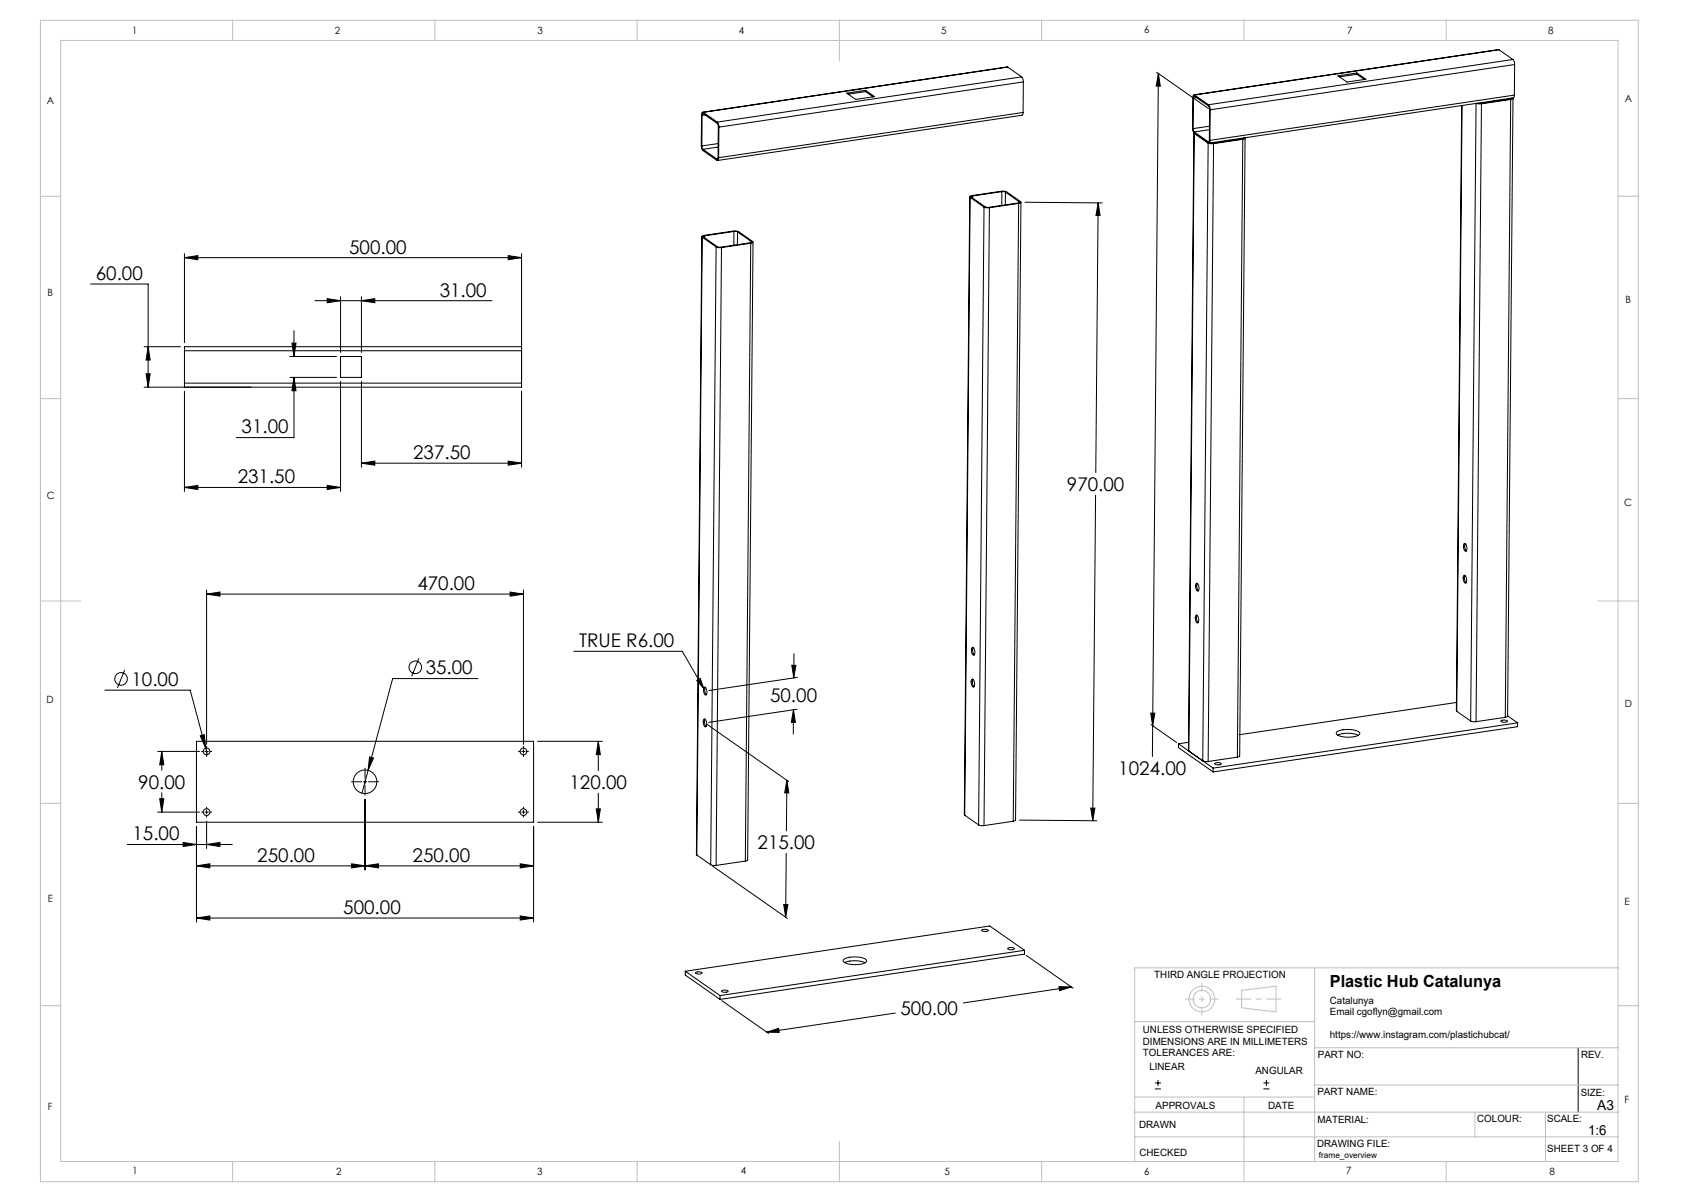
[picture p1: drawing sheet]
<svg xmlns="http://www.w3.org/2000/svg" width="420mm" height="297mm" viewBox="0 0 420 297" stroke-linecap="round" stroke-linejoin="round" font-family="sans-serif">
<g fill="none" stroke="#000" stroke-width=".25">
<path d="M249.1 16.6l-75.4 11.1M249.1 16.6l-75.2 11.2M249.1 16.6l3.5 2.4M252.6 19l.3 .5 .1 .7M252.6 19l-75.3 11.2M285.9 17.9l12.8 8.9M286.4 18.2l.4 3.1h-1zM286.4 18.2l-1.5 168.7M330.8 18.7l4.6-.7 2.2 1.6-4.6 .7zM335.4 18.3l1.9 1.3M335.4 18.3l-4.3 .7M335.4 18v.3"/>
<path d="M370.6 12.3l-75.4 11.1M370.6 12.3l-75.3 11.2M370.6 12.3l3.4 2.4M374 14.7l.3 .5 .1 .7M374 14.7l-75.3 11.2M374.4 15.9l-75.2 11.2M374.4 15.9v7.6M173.5 36.1l.3 .8M173.6 28.5l.1-.4h.2l3.4 2.4 .2 .3v8.1l-.1 .4h-.2M173.6 28.5l-.1 7.6M173.8 36.9l3.4 2.4M173.9 27.8a.43 .43 0 0 0-.5 .2 .43 .43 0 0 0 0 .4l.1 8.3 .3 .5 3.4 2.4a.43 .43 0 0 0 .4-.2 .43 .43 0 0 0 .1-.4"/>
<path d="M173.9 27.8l3.4 2.4M174.3 28.4l-.7 .1M177.3 30.2l.3 .5 .1 .7M177.4 39.3h-.2M177.5 36.3l-3.7 .6M177.5 35.5l-4 .6M177.7 31.4v7.6M209.3 23l4.7-.7 2.2 1.6-4.7 .7zM214 22.6l1.8 1.3M214 22.6l-4.3 .7M214 22.3v.3M252.9 27.8l-.3 .7-75.2 11.2"/>
<path d="M252.9 27.8l-75.2 11.2M253 20.2l-75.3 11.2M253 20.2l-.1 7.6M294.9 31.8l.3 .8M295 24.2l.1-.4h.2l3.4 2.4 .2 .3 .1 8.1-.1 .4h-.2M295 24.2l-.1 7.6M295.1 32.8l-1.2 152.8 1.3-152.7M295.2 32.9h.1M295.2 32.9l3.5 2.4M295.2 32.6l3.5 2.4M295.3 23.5a.43 .43 0 0 0-.4 .2 .43 .43 0 0 0 0 .4l-.1 7.8 .4 1M295.3 23.5l3.4 2.4"/>
<path d="M295.8 24.1l-.8 .1M298.7 35.3l1.3 .2M298.7 35.3l-1.4 152.7 1.4 .2M298.7 25.9l.3 .5 .2 .7M298.9 35h-.2M299 32.1l-3.8 .5M299 31.2l-4.1 .6M299.1 34.7a.43 .43 0 0 1 0 .4 .43 .43 0 0 1-.4 .2M299.2 27.1l-.1 7.6M300 35.5l-1.3 152.7M303 34.7v.2M303.9 34.6v.2"/>
<path d="M307.2 34.4l-7.2 1.1M307.2 34.4l-1.3 152.7M307.4 34.1v.1M307.4 34.1l-.3 .2-7.2 1.1-.8-.1M307.8 34a.37 .37 0 0 1-.6 .4M307.8 34.1l-1.3 152.7-.6 .3M361.3 26.1l-1.2 149.6M361.4 26.1l-1.3 149.6M364.9 25.6l-1.3 152.6M365 25.5l1.2 .2M366.2 25.7l-1.3 152.6M369.3 24.9v.2"/>
<path d="M370.2 24.8v.1M373.4 24.6l-7.2 1.1M373.4 24.6l-1.3 152.6M373.6 24.3v.1M373.7 24.2l-.4 .3-7.2 1.1-.8-.1M374 24.2a.37 .37 0 0 1-.6 .4M374 24.3l-1.3 152.7-.6 .2M374.4 23.5l-.3 .7-75.3 11.2M374.4 23.5l-75.3 11.2M173.5 58.5l-1.2 152.8M173.6 58.6v-.3l.5-.1 8-1.1 .5 .2 3.5 2.4-.1 .3-.4 .1M173.6 58.6l3.4 2.4"/>
<path d="M173.6 58.6l-1.3 152.7M174.2 58.3l-.4 .2 3.9 2.6 7.7-1.1 .4-.1v-.2M174.2 58.3v.5M181.4 57.2l.9 .1M181.4 57.2l-7.2 1.1M181.4 57.2v3.4M182.3 57.3l3.5 2.4M182.3 57.3v3.2M185.8 59.7v.2M186.2 59.8l-1.4 152.7-.6 .3M239.7 48.6l-1.2 152.8M239.8 48.8v-.3l.5-.2 8-1.1 .6 .2 3.5 2.5-.2 .2-.4 .2"/>
<path d="M239.8 48.8l3.5 2.4M239.8 48.8l-1.3 152.6M240.4 48.4l-.3 .3 3.8 2.5 7.8-1 .3-.2v-.1M240.4 48.4v.5M243.3 51.2l1.3 .1M243.3 51.2l-1.4 152.6M244.6 51.3l-1.3 152.7M247.7 47.4l.8 .1M247.7 47.4l-7.3 1M247.7 47.4l-.1 3.4M248.5 47.5l3.5 2.4M248.5 47.5v3.1"/>
<path d="M251.8 50.3l-7.2 1M251.8 50.3l-1.3 152.6M252 49.9v.2M252.4 50l-1.4 152.6-.5 .3M253.4 50l19.1 .1M271.5 50.1l.4 3.2-1-.1zM271.5 50.1l-.6 66.7M22.4 70.2h14.2v25.5M45.6 62.7v22M45.6 63.7h83.3M45.6 63.7l3.3-.5v1zM77.8 74.3h43.8"/>
<path d="M80.9 73.8l3.3 .5-3.3 .5zM84.2 73.3v13.8M89.3 74.3l3.4-.5v1zM89.3 73.3v13.8M125.6 63.2l3.3 .5-3.3 .5zM128.9 62.7v32M177 61l1.4 .2M177 61l-1.3 152.7M178.4 61.2l-1.4 152.6M185.6 60.1l-7.2 1.1M185.6 60.1l-1.4 152.7M35.6 85.7h9"/>
<path d="M36.1 92.4h1l-.5 3.3zM36.6 85.7l.5 3.3h-1zM45.6 96.7v24.7M45.6 94.7v1M45.6 85.7h83.3v1h-83.3zM45.6 86.7v8M45.6 94.7h83.3M71.7 93.2h11.5M71.7 88.1h11.5M72.2 84.8h1l-.5 3.3zM72.7 93.2l.5 3.4h-1zM72.7 93.2v14.9h-14.3"/>
<path d="M72.7 81.7v6.4M84.2 88.1h5.1v5.1h-5.1zM84.2 94.2v27.2M89.3 94.2v21.2M128.9 94.7v1h-93.3M128.9 96.7v18.7M80.9 119.9l3.3 .5-3.3 .6zM89.3 114.4l3.4-.5v1.1zM89.3 114.4h39.6M125.6 113.9l3.3 .5-3.3 .6zM45.6 120.4h38.6M45.6 120.4l3.3-.5v1.1z"/>
<path d="M270.8 122.3l-.7 80.5M362 134.3a1.24 1.24 0 0 1 .3 1.9 1.61 1.61 0 0 1-.3-1.9zM362.2 134.3a1.83 1.83 0 0 0 .3 1.8M51.1 145.8v38.1M51.1 146.8h78.3M51.1 146.8l3.3-.5v1zM126.1 146.3l3.3 .5-3.3 .5zM129.4 145.8v38.1M240.3 160a1.24 1.24 0 0 1 .3 1.9 1.61 1.61 0 0 1-.3-1.9zM240.6 160a1.83 1.83 0 0 0 .3 1.8M295.7 152a1.24 1.24 0 0 1 .3 1.9 1.61 1.61 0 0 1-.3-1.9zM295.7 144.1a1.24 1.24 0 0 1 .3 2 1.61 1.61 0 0 1-.3-2z"/>
<path d="M295.9 152a1.83 1.83 0 0 0 .3 1.8M296 144.1v.1a1.83 1.83 0 0 0 .3 1.8M361.9 142.2a1.24 1.24 0 0 1 .3 1.9 1.61 1.61 0 0 1-.3-1.9zM362.1 142.2a1.83 1.83 0 0 0 .3 1.8M25.9 170.5h21.1l4.3 16M30.8 165.5l-1.8 4.5M103.5 162.7l-1.7 4.4M118.2 167.7h-21.1l-7.6 28.3M141.9 160.9h26.8l5.3 9.2M172.2 168.1l.9-.5 .9 2.5zM174 177.7a1.24 1.24 0 0 1 .3 1.9 1.61 1.61 0 0 1-.3-1.9zM174.1 169.8a1.24 1.24 0 0 1 .3 1.9 1.61 1.61 0 0 1-.3-1.9z"/>
<path d="M174.3 177.7a1.83 1.83 0 0 0 .3 1.8M174.4 169.8h-.1a1.83 1.83 0 0 0 .3 1.9M174.7 178.9l20.2 14.2M195.7 164.4h1.1l-.6 3.1zM196.2 175.4l.4 3.1h-1zM196.2 175.4l-.1 6M196.3 161.5l-.1 6M197.1 175.2l-21.9 3.3M197.1 167.4l-21.9 3.2M240.3 167.8a1.24 1.24 0 0 1 .3 2 1.61 1.61 0 0 1-.3-2zM240.5 167.8v.1a1.83 1.83 0 0 0 .3 1.8M284.5 176.2h1l-.6 3.1z"/>
<path d="M284.5 179l6.4 4.5M360 173.6l-53.5 7.9M360.1 175.7l3.5 2.5M363.6 178.2l1.3 .1M371 178.1l.5-.2a1 1 0 0 1 1.2 .3l-.6 .3a.74 .74 0 0 1-1.1-.4zM372.1 177.2l-7.2 1.1M372.7 176.9l2.5 1.7M375.2 178.6l-75.3 11.2M375.2 178.6v1l-75.3 11.1M39 185.7h10.3M39.5 197.4h1l-.5 3.3zM40 185.7l.5 3.3h-1z"/>
<path d="M40 185.7v4.6M40 195.9v4.8M48.6 183.2h83.3v20h-83.3zM49.5 181.8l1-.3 .4 3.4zM50.7 185.7h.8M51.1 185.2v.9M89.8 193.2h.9M90.2 192.7v.9M90.2 197.5v17.4M91.4 187l.9 .3-1.3 3zM129 185.7h.8M129.4 185.2v.9"/>
<path d="M132.9 183.2h16M147.4 199.9h1l-.5 3.3zM147.9 183.2v7.2M147.9 196v7.2M147.9 183.2l.5 3.3h-1zM194.5 192.8l.5 3.1h-1zM194.5 192.8l-.1 12.5M269.6 199.7h1.1l-.6 3.1zM291.3 183.8l8.6 6M291.3 183.8v.9l8.6 6M293.8 183.4l-2.5 .4M299.9 189.8v.9"/>
<path d="M300.3 188.6l.5-.2a.74 .74 0 0 1 1.1 .4l-.5 .2a1 1 0 0 1-1.1-.3zM305.9 187.1l-7.2 1.1M330.4 180.9a5.7 5.7 0 0 1 5.7 .2 1.07 1.07 0 0 1-1.2 .9l-2 .1a2.71 2.71 0 0 1-2.6-.9zM330.7 181.6a6.9 6.9 0 0 1 5.1 .1M31.5 208.7h25.9M39 200.7h10.3M45.3 208.2l3.3 .5-3.3 .5zM48.6 213.9l3.3-.5v1zM48.6 204.2v23.6M48.6 213.9h83.3M50.7 200.7h.8M51.1 200.2v.9"/>
<path d="M51.1 202.9v6.8M51.1 208.7l3.3-.5v1zM86.9 213.4l3.3 .5-3.3 .5zM90.2 213.9l3.3-.5v1zM128.6 213.4l3.3 .5-3.3 .5zM129 200.7h.8M129.4 200.2v.9M131.9 204.2v23.6M132.9 203.2h16M172.3 211.3l3.4 2.4M175.7 213.7l1.3 .1M176.1 214l18.5 12.9"/>
<path d="M184.2 212.8l-7.2 1M194.4 210.9l-.2 15.7M238.5 201.4l3.4 2.4M241.9 203.8l1.4 .2M250.5 202.9l-7.2 1.1M252 202.6l19.1 .2M48.6 226.8l3.3-.5v1zM48.6 226.8h83.3M128.6 226.3l3.3 .5-3.3 .5zM169.4 240v.9l8.6 6M169.4 240l8.6 6M193.7 223.5h1.1l-.6 3.1z"/>
<path d="M208.5 237.1a5.7 5.7 0 0 1 5.7 .2 1.07 1.07 0 0 1-1.3 .9l-1.9 .1a2.71 2.71 0 0 1-2.6-.9zM208.8 237.8a6.9 6.9 0 0 1 5.1 .1M242.7 229.8l.5-.2a.74 .74 0 0 1 1.1 .4l-.5 .1a1 1 0 0 1-1.1-.3zM249.1 234.3l.5-.2a1 1 0 0 1 1.1 .4l-.5 .2a.74 .74 0 0 1-1.1-.4zM253.3 234.8l-75.3 11.2M253.3 234.8v1l-75.3 11.1M253.3 234.8l-8.6-6-75.3 11.2M253.7 236.1l11.5 8.1M171.9 240.3l.5-.1a1 1 0 0 1 1.2 .3l-.6 .2a.74 .74 0 0 1-1.1-.4zM178 246v.9M178.4 247.2l11.6 8.1M178.4 244.8l.5-.2a.74 .74 0 0 1 1.1 .4l-.5 .2a.99 .99 0 0 1-1.1-.3z"/>
<path d="M189.6 255l2.9-.9 .1 1zM221.3 250.3l-31.7 4.7M261.8 243.8l3 .1-2.9 .9zM264.8 243.9l-26.7 3.9M390.1 258.9v15.9M285.5 269.1h1.5M285.5 267.6h1.5M286.3 266.9v1.4M312.3 269.1h1.5M312.3 267.6h1.5M313.1 266.8v1.5"/>
<circle cx="29.9" cy="167.8" r="1.56"/>
<circle cx="102.7" cy="164.9" r="1.56"/>
<circle cx="51.1" cy="185.7" r=".83"/>
<circle cx="90.2" cy="193.2" r="2.92"/>
<circle cx="129.4" cy="185.7" r=".83"/>
<circle cx="51.1" cy="200.7" r=".83"/>
<circle cx="129.4" cy="200.7" r=".83"/>
</g>
<g fill="none" stroke="#c0c0c0" stroke-width=".25">
<path d="M10 5h395v287h-395zM15 10h385v277h-385zM57.5 5v5M107.5 5v5M157.5 5v5M207.5 5v10M257.5 5v5M307.5 5v5M357.5 5v5M10 48.5h5M400 48.5h5M10 98.5h5"/>
<path d="M400 98.5h5M10 148.5h10M395 148.5h10M10 198.5h5M400 198.5h5M325 239.1v47.9M400 239.1h-119.5v47.9M10 248.5h5M280.5 252.4h44.5M306.9 244.7l8.5-1v6.3l-8.5-1zM325 258.9h75M400 248.5h5"/>
<path d="M280.5 274.8h119.5M280.5 271.1h44.5M307.5 271.1v20.9M324.8 268.1h75.2M364.6 274.8v6.1M382 274.8v12.2M57.5 287v5M107.5 287v5M157.5 287v5M207.5 282v10M257.5 287v5M280.5 280.9h119.5"/>
<path d="M357.5 287v5"/>
<circle cx="297.1" cy="246.9" r="2.17"/>
<circle cx="297.1" cy="246.9" r="3.2"/>
</g>
<g fill="none" stroke="#000" stroke-width=".25" stroke-dasharray="15.2 1.3 1.3 1.3">
<path d="M50.2 185.7h-.4M51.1 184.8v-.4M51.1 186.5v.4M51.1 199.8v-.4M51.9 185.7h.4M89.4 193.2h-2.5M90.2 192.3v-2.5M90.2 194v2.5M91.1 193.2h2.5M128.6 185.7h-.4M129.4 184.8v-.4M129.4 186.5v.4"/>
<path d="M129.4 199.8v-.4M130.2 185.7h.5M50.2 200.7h-.4M51.1 201.5v.4M51.9 200.7h.4M128.6 200.7h-.4M129.4 201.5v.4M130.2 200.7h.5"/>
</g>
<path d="M293.1 246.9h8M297.1 250.9v-8" fill="none" stroke="#c0c0c0" stroke-width=".25" stroke-dasharray="15.2 1.3 1.3 1.3" stroke-dashoffset="13.1"/>
<path d="M305.6 246.9h11.1" fill="none" stroke="#c0c0c0" stroke-width=".25" stroke-dasharray="15.2 1.3 1.3 1.3" stroke-dashoffset="11.6"/>
<path d="M286.4 18.2l.4 3.1h-1zM284.5 176.2h1l-.6 3.1zM269.6 199.7h1.1l-.6 3.1zM271.5 50.1l.4 3.2-1-.1zM189.6 255l2.9-.9 .1 1zM261.8 243.8l3 .1-2.9 .9zM172.2 168.1l1.8 2-.9-2.5zM195.7 164.4h1.1l-.6 3.1zM196.2 175.4l.4 3.1h-1zM194.5 192.8l.5 3.1h-1zM193.7 223.5h1.1l-.6 3.1zM48.6 226.8l3.3-.5v1zM128.6 226.3l3.3 .5-3.3 .5zM147.4 199.9h1l-.5 3.3zM147.9 183.2l.5 3.3h-1zM91.4 187l-.4 3.3 1.3-3zM51.1 146.8l3.3-.5v1zM126.1 146.3l3.3 .5-3.3 .5zM49.5 181.8l1.4 3.1-.4-3.4zM40 185.7l.5 3.3h-1zM39.5 197.4h1l-.5 3.3zM90.2 213.9l3.3-.5v1zM128.6 213.4l3.3 .5-3.3 .5zM48.6 213.9l3.3-.5v1zM86.9 213.4l3.3 .5-3.3 .5zM51.1 208.7l3.3-.5v1zM45.3 208.2l3.3 .5-3.3 .5zM36.6 85.7l.5 3.3h-1zM36.1 92.4h1l-.5 3.3zM125.6 63.2l3.3 .5-3.3 .5zM45.6 63.7l3.3-.5v1zM80.9 73.8l3.3 .5-3.3 .5zM89.3 74.3l3.4-.5v1zM72.7 93.2l.5 3.4h-1zM72.2 84.8h1l-.5 3.3zM89.3 114.4l3.4-.5v1.1zM125.6 113.9l3.3 .5-3.3 .6zM45.6 120.4l3.3-.5v1.1zM80.9 119.9l3.3 .5-3.3 .6z" fill="#000"/>
<g font-size="4.7">
<text x="86.3" y="62.7">500.00</text>
<text x="23.7" y="69.2">60.00</text>
<text x="108.7" y="73.3">31.00</text>
<text x="59.7" y="107.1">31.00</text>
<text x="102.1" y="113.4">237.50</text>
<text x="58.8" y="119.4">231.50</text>
<text x="263.7" y="121.3">970.00</text>
<text x="103.2" y="145.8">470.00</text>
<text x="143.2" y="159.9">TRUE R6.00</text>
<text x="105.2" y="166.6">35.00</text>
<text x="32.5" y="169.5">10.00</text>
<text x="190.4" y="173.5">50.00</text>
<text x="276.4" y="191.5">1024.00</text>
<text x="34.2" y="194.9">90.00</text>
<text x="140.8" y="195">120.00</text>
<text x="32.8" y="207.6">15.00</text>
<text x="187.3" y="209.9">215.00</text>
<text x="63.6" y="212.9">250.00</text>
<text x="102" y="212.9">250.00</text>
<text x="84.9" y="225.8">500.00</text>
<text x="222.6" y="250.8">500.00</text>
</g>
<text font-size="4.1" x="328.7" y="244">Plastic Hub Catalunya</text>
<g font-size="3.4">
<text x="394.8" y="274.2">A3</text>
<text x="392.6" y="280.4">1:6</text>
</g>
<g font-size="2.5">
<text x="32.7" y="8.3">1</text>
<text x="82.7" y="8.3">2</text>
<text x="132.9" y="8.3">3</text>
<text x="182.7" y="8.3">4</text>
<text x="232.7" y="8.3">5</text>
<text x="282.8" y="8.3">6</text>
<text x="333" y="8.4">7</text>
<text x="382.8" y="8.3">8</text>
<text x="11.6" y="25.7">A</text>
<text x="401.7" y="25.3">A</text>
<text x="11.8" y="73">B</text>
<text x="401.8" y="75">B</text>
<text x="11.6" y="123.2">C</text>
<text x="401.5" y="125">C</text>
<text x="11.5" y="173.7">D</text>
<text x="401.6" y="174.6">D</text>
<text x="11.8" y="223">E</text>
<text x="401.6" y="223.7">E</text>
<text x="285.3" y="241.8">THIRD ANGLE PROJECTION</text>
<text x="328.7" y="248">Catalunya</text>
<text x="328.7" y="250.8">Email cgoflyn@gmail.com</text>
<text x="282.5" y="255.3">UNLESS OTHERWISE SPECIFIED</text>
<text x="328.7" y="256.4">https://www.instagram.com/plastichubcat/</text>
<text x="282.5" y="258.1">DIMENSIONS ARE IN MILLIMETERS</text>
<text x="282.5" y="260.9">TOLERANCES ARE:</text>
<text x="325.8" y="261.3">PART NO:</text>
<text x="390.8" y="261.4">REV.</text>
<text x="284.1" y="264.5">LINEAR</text>
<text x="310.3" y="265.3">ANGULAR</text>
<text x="11.8" y="274.3">F</text>
<text x="285.7" y="274.1">APPROVALS</text>
<text x="313.5" y="274">DATE</text>
<text x="325.7" y="270.5">PART NAME:</text>
<text x="390.8" y="270.7">SIZE:</text>
<text x="401.6" y="272.7">F</text>
<text x="281.6" y="278.8">DRAWN</text>
<text x="325.7" y="277.5">MATERIAL:</text>
<text x="365.2" y="277.3">COLOUR:</text>
<text x="382.5" y="277.2">SCALE:</text>
<text x="281.7" y="285.5">CHECKED</text>
<text x="325.6" y="283.5">DRAWING FILE:</text>
<text x="382.5" y="284.8">SHEET 3 OF 4</text>
<text x="32.8" y="290.2">1</text>
<text x="83.1" y="290.3">2</text>
<text x="132.8" y="290.3">3</text>
<text x="183.1" y="290.2">4</text>
<text x="233.5" y="290.2">5</text>
<text x="282.9" y="290.3">6</text>
<text x="332.8" y="290.2">7</text>
<text x="383" y="290.3">8</text>
</g>
<text font-size="2.1" x="326" y="286.2">frame_overview</text>
</svg>
